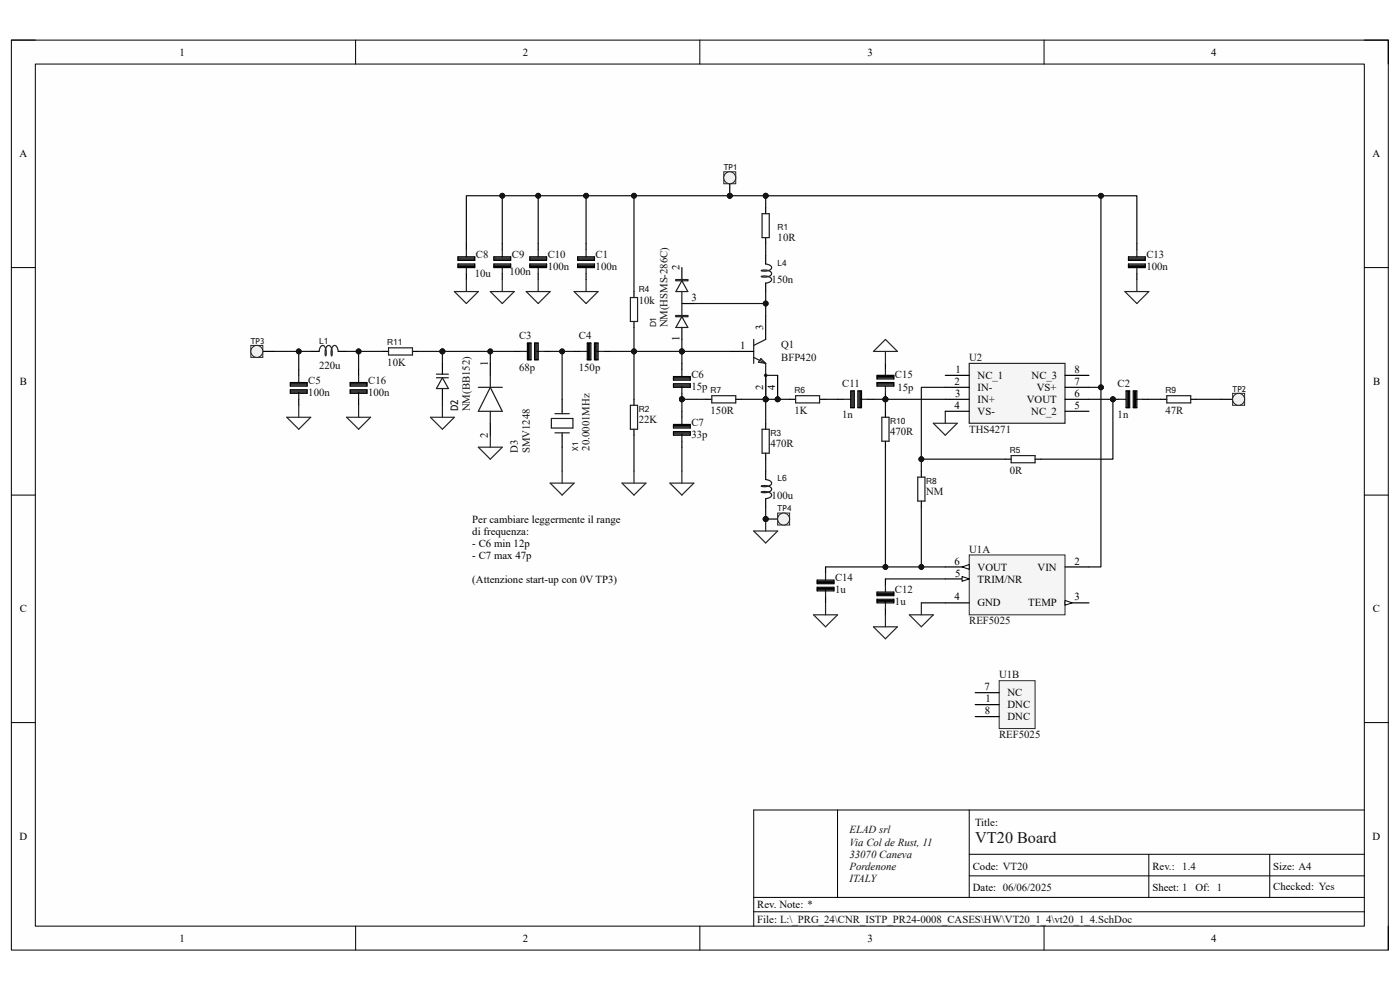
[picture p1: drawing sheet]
<svg xmlns="http://www.w3.org/2000/svg" width="297mm" height="210mm" viewBox="0 0 297 210" stroke-linecap="round" stroke-linejoin="round" font-family="sans-serif">
<path d="M2.4 8.5h292.1v193h-292.1z" fill-rule="evenodd" fill="#fefefe"/>
<path d="M2.4 8.5h292.1v193h-292.1z" fill="none" stroke="#000" stroke-width=".21"/>
<path d="M7.5 13.6h281.9v182.9h-281.9z" fill-rule="evenodd" fill="#fefefe"/>
<g fill="none" stroke="#000" stroke-width=".21">
<path d="M2.4 8.5h5.1M7.5 13.6h281.9v182.9h-281.9zM75.4 8.5v5.1M148.5 8.5v5.1M221.5 8.5v5.1M289.4 8.5h5.1v5.1M2.4 56.8h5.1M289.4 56.8h5.1M2.4 105h5.1M289.4 105h5.1M2.4 153.3h5.1M289.4 153.3h5.1"/>
<path d="M177.7 171.8v18.6M205.6 171.8v18.6M289.4 171.8h-129.5v24.7M75.4 196.5v5M148.5 196.5v5M159.9 190.4h129.5M159.9 193.4h129.5M205.6 185.8h83.8M205.6 181.2h83.8M221.5 196.5v5M243.7 181.2v9.2M269.4 181.2v9.2"/>
<path d="M294.5 196.5v5"/>
</g>
<path d="M144.7 56.8v2.5M144.7 69.5v2.5M144.7 64.4h2.5M119.3 84.7v2.5M119.3 92.3v2.6M162.4 89.8v1.3M162.4 96.1v1.3" fill="none" stroke="#000" stroke-width=".25"/>
<path d="M143.4 59.3h2.5v.3h-2.5zM144.7 59.6l1.2 2.2h-2.5zM143.4 66.9h2.5v.3h-2.5zM144.7 67.2l1.2 2.3h-2.5zM144.7 61.8v5.1M117 88.8h4.5v2h-4.5zM117.7 87.8h3.1M117.7 91.8h3.1M119.3 87.2v.6M119.3 91.8v.5M161.7 91.1h1.5v5h-1.5z" fill="none" stroke="#1c1c1c" stroke-width=".25"/>
<circle cx="144.7" cy="84.7" r=".51" fill="#0e0e0e"/>
<circle cx="144.7" cy="84.7" r=".51" fill="none" stroke="#0e0e0e" stroke-width=".21"/>
<path d="M144.7 77.1v1.3M144.7 83.4v1.3" fill="none" stroke="#000" stroke-width=".25"/>
<circle cx="144.7" cy="84.7" r=".51" fill="#0e0e0e"/>
<circle cx="144.7" cy="84.7" r=".51" fill="none" stroke="#0e0e0e" stroke-width=".21"/>
<path d="M144.7 78.4v1.5M144.7 81.9v1.5M144.7 88.5v1.5M144.7 92.1v1.5" fill="none" stroke="#1c1c1c" stroke-width=".25"/>
<g fill="none" stroke="#000" stroke-width=".25">
<path d="M142.9 79.9h3.5v.7h-3.5zM142.9 80.4h3.5M142.9 81.4h3.5v.8h-3.5zM142.9 90h3.5v.8h-3.5zM142.9 91.6h3.5v.7h-3.5zM142.9 80.1h3.5M142.9 81.9h3.5M142.9 81.7h3.5M142.9 90.6h3.5M142.9 90.3h3.5M142.9 92.1h3.5M142.9 91.8h3.5"/>
<path d="M144.7 87.2v1.3M144.7 93.6v1.3"/>
</g>
<path d="M159.9 112.6h5.1l-2.6 2.6zM162.4 110.1v2.5" fill="none" stroke="#262626" stroke-width=".25"/>
<circle cx="162.4" cy="110.1" r=".51" fill="#0e0e0e"/>
<circle cx="162.4" cy="110.1" r=".51" fill="none" stroke="#0e0e0e" stroke-width=".21"/>
<path d="M121.8 74.5h1.3M124.6 72.8h.8v3.5h-.8zM124.8 72.8v3.5M125.1 72.8v3.5M126.1 72.8h.8v3.5h-.8zM126.4 72.8v3.5M126.6 72.8v3.5M128.1 74.5h1.3M134.5 84.7v1.3M134.5 91.1v1.2" fill="none" stroke="#000" stroke-width=".25"/>
<path d="M123.1 74.5h1.5M126.6 74.5h1.5M133.7 86h1.6v5.1h-1.6z" fill="none" stroke="#1c1c1c" stroke-width=".25"/>
<path d="M119.3 99.9v2.6M116.7 102.5h5.1l-2.5 2.5z" fill="none" stroke="#262626" stroke-width=".25"/>
<circle cx="236.1" cy="84.7" r=".51" fill="#0e0e0e"/>
<circle cx="236.1" cy="84.7" r=".51" fill="none" stroke="#0e0e0e" stroke-width=".21"/>
<path d="M236.1 84.7h1.3" fill="none" stroke="#000" stroke-width=".25"/>
<circle cx="236.1" cy="84.7" r=".51" fill="#0e0e0e"/>
<circle cx="236.1" cy="84.7" r=".51" fill="none" stroke="#0e0e0e" stroke-width=".21"/>
<g fill="none" stroke="#000" stroke-width=".25">
<path d="M122.6 55h3.5M122.6 54.5h3.5v.7h-3.5zM122.6 56h3.5v.8h-3.5zM122.6 54.7h3.5M122.6 56.5h3.5M122.6 56.3h3.5M124.3 51.7v1.3M124.3 58v1.3M162.4 44.1v1.2M162.4 50.4v1.3M63.4 78.4v1.2M65.9 74.5h1.8"/>
<path d="M71.8 74.5h1.7M93.9 77.1v2.3M109.1 74.5h1.3M111.9 72.8h.8v3.5h-.8zM112.1 72.8v3.5M112.4 72.8v3.5M113.4 72.8h.8v3.5h-.8zM113.7 72.8v3.5M113.9 72.8v3.5M115.4 74.5h1.3M61.6 82.9h3.6M61.6 81.7h3.6"/>
<path d="M61.6 81.2h3.6v.7h-3.6zM61.6 82.7h3.6v.7h-3.6zM61.6 81.4h3.6M61.6 83.2h3.6M63.4 84.7v1.3M93.9 82.4v2.3M238.9 82.9h.8v3.6h-.8zM239.2 82.9v3.6M239.4 82.9v3.6M240.4 82.9h.8v3.6h-.8zM240.7 82.9v3.6M240.9 82.9v3.6"/>
<path d="M242.5 84.7h1.2M259 84.7h2.5"/>
</g>
<g fill="none" stroke="#1c1c1c" stroke-width=".25">
<path d="M124.3 53v1.5M124.3 56.5v1.5M161.7 45.3h1.5v5.1h-1.5zM63.4 79.6v1.6M67.7 74.5l.1-.4a.81 .81 0 0 1 .8-.8 1.98 1.98 0 0 1 .5 2.2M69 75.5v-1a1.1 1.1 0 0 1 .8-1.2 1.98 1.98 0 0 1 .6 2.2M71.7 74.5a1.12 1.12 0 0 0-.8-1.2 2.01 2.01 0 0 0-.6 2.2M92.6 79.4h2.5M110.4 74.5h1.5M113.9 74.5h1.5M63.4 83.2v1.5M92.6 80.1h2.5"/>
<path d="M93.9 80.1l1.2 2.3h-2.5zM237.4 84.7h1.5M240.9 84.7h1.6"/>
</g>
<path d="M124.3 59.3v2.5M121.8 61.8h5.1l-2.6 2.6zM60.8 88.5h5.1l-2.5 2.6zM63.4 86v2.5M91.3 88.5h5.1l-2.5 2.6zM93.9 86v2.5M134.5 99.9v2.6M144.7 99.9v2.6M132 102.5h5l-2.5 2.5zM142.1 102.5h5.1l-2.5 2.5z" fill="none" stroke="#262626" stroke-width=".25"/>
<path d="M261.5 83.4h2.5v2.6h-2.5z" fill="none" stroke="#262626" stroke-width=".21"/>
<circle cx="262.8" cy="84.7" r="1.27" fill="#f0f0f0"/>
<circle cx="262.8" cy="84.7" r="1.27" fill="none" stroke="#1c1c1c" stroke-width=".21"/>
<circle cx="162.4" cy="110.1" r=".51" fill="#0e0e0e"/>
<circle cx="162.4" cy="110.1" r=".51" fill="none" stroke="#0e0e0e" stroke-width=".21"/>
<path d="M162.4 110.1h2.6" fill="none" stroke="#000" stroke-width=".25"/>
<circle cx="162.4" cy="110.1" r=".51" fill="#0e0e0e"/>
<circle cx="162.4" cy="110.1" r=".51" fill="none" stroke="#0e0e0e" stroke-width=".21"/>
<path d="M165 108.8h2.5v2.6h-2.5z" fill="none" stroke="#262626" stroke-width=".21"/>
<circle cx="166.2" cy="110.1" r="1.27" fill="#f0f0f0"/>
<circle cx="166.2" cy="110.1" r="1.27" fill="none" stroke="#1c1c1c" stroke-width=".21"/>
<circle cx="154.8" cy="41.5" r=".51" fill="#0e0e0e"/>
<circle cx="154.8" cy="41.5" r=".51" fill="none" stroke="#0e0e0e" stroke-width=".21"/>
<path d="M154.8 39v2.5" fill="none" stroke="#000" stroke-width=".25"/>
<circle cx="154.8" cy="41.5" r=".51" fill="#0e0e0e"/>
<circle cx="154.8" cy="41.5" r=".51" fill="none" stroke="#0e0e0e" stroke-width=".21"/>
<path d="M153.5 36.4h2.6v2.6h-2.6z" fill="none" stroke="#262626" stroke-width=".21"/>
<circle cx="154.8" cy="37.7" r="1.27" fill="#f0f0f0"/>
<circle cx="154.8" cy="37.7" r="1.27" fill="none" stroke="#1c1c1c" stroke-width=".21"/>
<path d="M55.8 74.5h2.5" fill="none" stroke="#000" stroke-width=".25"/>
<path d="M53.2 73.3h2.6v2.5h-2.6z" fill="none" stroke="#262626" stroke-width=".21"/>
<circle cx="54.5" cy="74.5" r="1.27" fill="#f0f0f0"/>
<circle cx="54.5" cy="74.5" r="1.27" fill="none" stroke="#1c1c1c" stroke-width=".21"/>
<g fill="none" stroke="#000" stroke-width=".25">
<path d="M97.2 55h3.5M97.2 54.5h3.5v.7h-3.5zM97.2 54.7h3.5M97.2 56.5h3.5M97.2 56h3.5v.8h-3.5zM97.2 56.3h3.5M98.9 51.7v1.3M98.9 58v1.3M104.8 55h3.5M104.8 54.5h3.5v.7h-3.5zM104.8 54.7h3.5M104.8 56.5h3.5"/>
<path d="M104.8 56h3.5v.8h-3.5zM104.8 56.3h3.5M106.6 51.7v1.3M106.6 58v1.3M112.4 55h3.6M112.4 54.5h3.6v.7h-3.6zM112.4 56h3.6v.8h-3.6zM112.4 54.7h3.6M112.4 56.5h3.6M112.4 56.3h3.6M114.2 51.7v1.3M114.2 58v1.3"/>
<path d="M134.5 61.8v1.3M134.5 68.2v1.3M167.5 84.7h1.3M173.9 84.7h1.2M195.5 99.9v1.3M213.2 97.4h1.3M219.6 97.4h1.3M195.5 106.3v1.3"/>
</g>
<path d="M98.9 53v1.5M98.9 56.5v1.5M106.6 53v1.5M106.6 56.5v1.5M114.2 53v1.5M114.2 56.5v1.5M133.7 63.1h1.6v5.1h-1.6zM168.8 83.9v1.6M168.8 83.9h5.1v1.6h-5.1M214.5 96.6h5.1v1.6h-5.1zM194.7 101.2h1.5v5.1h-1.5z" fill="none" stroke="#1c1c1c" stroke-width=".25"/>
<path d="M98.9 59.3v2.5M106.6 59.3v2.5M114.2 59.3v2.5M96.4 61.8h5.1l-2.6 2.6zM104 61.8h5.1l-2.5 2.6zM111.6 61.8h5.1l-2.5 2.6zM198 89.8h5.1l-2.6 2.5zM200.5 87.2v2.6" fill="none" stroke="#262626" stroke-width=".25"/>
<circle cx="162.4" cy="84.7" r=".51" fill="#0e0e0e"/>
<circle cx="162.4" cy="84.7" r=".51" fill="none" stroke="#0e0e0e" stroke-width=".21"/>
<circle cx="165" cy="84.7" r=".51" fill="#0e0e0e"/>
<circle cx="165" cy="84.7" r=".51" fill="none" stroke="#0e0e0e" stroke-width=".21"/>
<g fill="none" stroke="#1c1c1c" stroke-width=".25">
<path d="M159.9 72v5.1M159.9 75.8l2.5 1.3M161.4 76.1l1 1-1.5-.3zM162.4 72l-2.5 1.3M162.4 77.1v2.5h2.6"/>
<circle cx="162.4" cy="79.6" r=".25"/>
</g>
<path d="M154.8 74.5h5.1M162.4 66.9v5.1M162.4 79.6v5.1" fill="none" stroke="#000" stroke-width=".25"/>
<circle cx="162.4" cy="84.7" r=".51" fill="#0e0e0e"/>
<circle cx="162.4" cy="84.7" r=".51" fill="none" stroke="#0e0e0e" stroke-width=".21"/>
<path d="M165 79.6v5.1" fill="none" stroke="#000" stroke-width=".25"/>
<circle cx="165" cy="84.7" r=".51" fill="#0e0e0e"/>
<circle cx="165" cy="84.7" r=".51" fill="none" stroke="#0e0e0e" stroke-width=".21"/>
<g fill="none" stroke="#000" stroke-width=".25">
<path d="M162.4 54.2v1.8M239.4 55h3.6M239.4 54.5h3.6v.7h-3.6zM239.4 56h3.6v.8h-3.6zM239.4 54.7h3.6M239.4 56.5h3.6M239.4 56.3h3.6M241.2 51.7v1.3M241.2 58v1.3M162.4 60.1v1.7M149.7 84.7h1.3M156.1 84.7h1.3"/>
<path d="M162.4 99.9v1.8M177.7 84.7h1.3M180.5 82.9h.7v3.6h-.7zM180.7 82.9v3.6M181 82.9v3.6M182 82.9h.8v3.6h-.8zM182.3 82.9v3.6M182.5 82.9v3.6M184 84.7h1.3M246.3 84.7h1.2M252.6 84.7h1.3M162.4 105.8v1.8"/>
<path d="M186.1 126.1h3.5M186.1 125.6h3.5v.8h-3.5zM186.1 127.1h3.5v.8h-3.5zM186.1 125.9h3.5M186.1 127.6h3.5M186.1 127.4h3.5M187.8 122.8v1.3M187.8 129.2v1.2"/>
</g>
<g fill="none" stroke="#1c1c1c" stroke-width=".25">
<path d="M161.5 57.4l1-.1a1.11 1.11 0 0 1 1.2 .8 1.97 1.97 0 0 1-2.2 .6M161.5 58.6h.9a1.15 1.15 0 0 1 1.3 .8 1.4 1.4 0 0 1-1.3 .7M162.4 56l.5 .1a.81 .81 0 0 1 .8 .8 1.97 1.97 0 0 1-2.2 .5M241.2 53v1.5M241.2 56.5v1.5M151 83.9h5.1v1.6h-5.1zM179 84.7h1.5M182.5 84.7h1.5M247.5 83.9h5.1v1.6h-5.1zM161.5 103.1l1-.1a1.11 1.11 0 0 1 1.2 .9 1.97 1.97 0 0 1-2.2 .5M161.5 104.3h.9a1.15 1.15 0 0 1 1.3 .8 1.4 1.4 0 0 1-1.3 .7M162.4 101.7l.5 .1a.81 .81 0 0 1 .8 .8 1.97 1.97 0 0 1-2.2 .6"/>
<path d="M187.8 124.1v1.5M187.8 127.6v1.6"/>
</g>
<path d="M241.2 59.3v2.5M238.6 61.8h5.1l-2.5 2.6z" fill="none" stroke="#262626" stroke-width=".25"/>
<path d="M205.6 77.1h20.3v12.7h-20.3z" fill-rule="evenodd" fill="#f5f5f5"/>
<path d="M205.6 77.1h20.3v12.7h-20.3z" fill="none" stroke="#262626" stroke-width=".25"/>
<path d="M200.5 79.6h5.1M225.9 79.6h5.1M200.5 82.2h5.1M200.5 84.7h5.1M200.5 87.2h5.1M225.9 82.2h5.1M225.9 84.7h5.1M225.9 87.2h5.1" fill="none" stroke="#000" stroke-width=".25"/>
<path d="M205.6 117.7h20.3v12.7h-20.3z" fill-rule="evenodd" fill="#f5f5f5"/>
<path d="M205.6 117.7h20.3v12.7h-20.3z" fill="none" stroke="#262626" stroke-width=".21"/>
<path d="M225.9 120.3h5.1M225.9 127.9h5.1" fill="none" stroke="#000" stroke-width=".25"/>
<path d="M225.9 127.4l1.6 .5-1.6 .5z" fill="#fbfbfb"/>
<path d="M225.9 127.4l1.6 .5-1.6 .5z" fill="none" stroke="#000" stroke-width=".21"/>
<path d="M200.5 127.9h5.1M200.5 122.8h5.1" fill="none" stroke="#000" stroke-width=".25"/>
<path d="M204.1 122.3l1.5 .5-1.5 .5z" fill="#fbfbfb"/>
<path d="M204.1 122.3l1.5 .5-1.5 .5z" fill="none" stroke="#000" stroke-width=".21"/>
<path d="M200.5 120.3h5.1" fill="none" stroke="#000" stroke-width=".25"/>
<path d="M204.1 120.3l1.5-.5v1z" fill="#fbfbfb"/>
<path d="M204.1 120.3l1.5-.5v1z" fill="none" stroke="#000" stroke-width=".21"/>
<path d="M192.9 130.4h5.1l-2.5 2.6zM195.5 127.9v2.5" fill="none" stroke="#262626" stroke-width=".25"/>
<path d="M212 144.4h7.6v10.2h-7.6z" fill-rule="evenodd" fill="#f5f5f5"/>
<path d="M212 144.4h7.6v10.2h-7.6z" fill="none" stroke="#262626" stroke-width=".21"/>
<g fill="none" stroke="#000" stroke-width=".25">
<path d="M187.8 87.2v1.3M187.8 93.6v1.3M173.4 123.6h3.5M173.4 123.1h3.5v.7h-3.5zM173.4 124.6h3.5v.7h-3.5zM173.4 123.3h3.5M173.4 125.1h3.5M173.4 124.8h3.5M175.1 120.3v1.2M175.1 126.6v1.3M206.9 149.5h5.1M206.9 146.9h5.1"/>
<path d="M206.9 152h5.1"/>
</g>
<path d="M187.1 88.5h1.5v5.1h-1.5zM175.1 121.5v1.6M175.1 125.1v1.5" fill="none" stroke="#1c1c1c" stroke-width=".25"/>
<path d="M172.6 130.4h5.1l-2.6 2.6zM175.1 127.9v2.5M185.3 133h5.1l-2.6 2.5zM187.8 130.4v2.6" fill="none" stroke="#262626" stroke-width=".25"/>
<circle cx="187.8" cy="84.7" r=".51" fill="#0e0e0e"/>
<circle cx="187.8" cy="84.7" r=".51" fill="none" stroke="#0e0e0e" stroke-width=".21"/>
<path d="M187.8 83.4v1.3" fill="none" stroke="#000" stroke-width=".25"/>
<circle cx="187.8" cy="84.7" r=".51" fill="#0e0e0e"/>
<circle cx="187.8" cy="84.7" r=".51" fill="none" stroke="#0e0e0e" stroke-width=".21"/>
<g fill="none" stroke="#000" stroke-width=".25">
<path d="M76.1 78.4v1.2M81.2 74.5h1.2M87.5 74.5h1.3M186.1 79.6h3.5v.8h-3.5zM186.1 79.9h3.5M187.8 77.1v1.3M74.3 81.4h3.6M74.3 81.2h3.6v.7h-3.6zM74.3 81.7h3.6M74.3 82.7h3.6v.7h-3.6zM74.3 83.2h3.6M74.3 82.9h3.6"/>
<path d="M76.1 84.7v1.3M186.1 81.4h3.5M186.1 81.2h3.5v.7h-3.5zM186.1 81.7h3.5M186.1 80.1h3.5"/>
</g>
<path d="M76.1 79.6v1.6M82.4 73.8h5.1v1.5h-5.1zM187.8 78.4v1.5M76.1 83.2v1.5M187.8 81.9v1.5" fill="none" stroke="#1c1c1c" stroke-width=".25"/>
<path d="M185.3 74.5l2.5-2.5 2.6 2.5zM187.8 74.5v2.6M73.5 88.5h5.1l-2.5 2.6zM76.1 86v2.5" fill="none" stroke="#262626" stroke-width=".25"/>
<path d="M144.7 72v2.5" fill="none" stroke="#0e0e0e" stroke-width=".25"/>
<circle cx="144.7" cy="74.5" r=".51" fill="#0e0e0e"/>
<circle cx="144.7" cy="74.5" r=".51" fill="none" stroke="#0e0e0e" stroke-width=".21"/>
<path d="M162.4 79.6v5.1" fill="none" stroke="#0e0e0e" stroke-width=".25"/>
<circle cx="162.4" cy="84.7" r=".51" fill="#0e0e0e"/>
<circle cx="162.4" cy="84.7" r=".51" fill="none" stroke="#0e0e0e" stroke-width=".21"/>
<path d="M144.7 84.7v2.5" fill="none" stroke="#0e0e0e" stroke-width=".25"/>
<circle cx="144.7" cy="84.7" r=".51" fill="#0e0e0e"/>
<circle cx="144.7" cy="84.7" r=".51" fill="none" stroke="#0e0e0e" stroke-width=".21"/>
<path d="M134.5 74.5v10.2" fill="none" stroke="#0e0e0e" stroke-width=".25"/>
<circle cx="134.5" cy="74.5" r=".51" fill="#0e0e0e"/>
<circle cx="134.5" cy="74.5" r=".51" fill="none" stroke="#0e0e0e" stroke-width=".21"/>
<path d="M119.3 74.5v10.2" fill="none" stroke="#0e0e0e" stroke-width=".25"/>
<circle cx="119.3" cy="74.5" r=".51" fill="#0e0e0e"/>
<circle cx="119.3" cy="74.5" r=".51" fill="none" stroke="#0e0e0e" stroke-width=".21"/>
<path d="M58.3 74.5h7.6" fill="none" stroke="#0e0e0e" stroke-width=".25"/>
<circle cx="63.4" cy="74.5" r=".51" fill="#0e0e0e"/>
<circle cx="63.4" cy="74.5" r=".51" fill="none" stroke="#0e0e0e" stroke-width=".21"/>
<path d="M134.5 41.5v20.3" fill="none" stroke="#0e0e0e" stroke-width=".25"/>
<circle cx="134.5" cy="41.5" r=".51" fill="#0e0e0e"/>
<circle cx="134.5" cy="41.5" r=".51" fill="none" stroke="#0e0e0e" stroke-width=".21"/>
<path d="M134.5 69.5v5" fill="none" stroke="#0e0e0e" stroke-width=".25"/>
<circle cx="134.5" cy="74.5" r=".51" fill="#0e0e0e"/>
<circle cx="134.5" cy="74.5" r=".51" fill="none" stroke="#0e0e0e" stroke-width=".21"/>
<path d="M119.3 94.9v5M134.5 92.3v7.6M144.7 94.9v5M162.4 84.7h5.1" fill="none" stroke="#0e0e0e" stroke-width=".25"/>
<circle cx="162.4" cy="84.7" r=".51" fill="#0e0e0e"/>
<circle cx="162.4" cy="84.7" r=".51" fill="none" stroke="#0e0e0e" stroke-width=".21"/>
<circle cx="165" cy="84.7" r=".51" fill="#0e0e0e"/>
<circle cx="165" cy="84.7" r=".51" fill="none" stroke="#0e0e0e" stroke-width=".21"/>
<path d="M144.7 74.5h10.1" fill="none" stroke="#0e0e0e" stroke-width=".25"/>
<circle cx="144.7" cy="74.5" r=".51" fill="#0e0e0e"/>
<circle cx="144.7" cy="74.5" r=".51" fill="none" stroke="#0e0e0e" stroke-width=".21"/>
<path d="M144.7 74.5v2.6" fill="none" stroke="#0e0e0e" stroke-width=".25"/>
<circle cx="144.7" cy="74.5" r=".51" fill="#0e0e0e"/>
<circle cx="144.7" cy="74.5" r=".51" fill="none" stroke="#0e0e0e" stroke-width=".21"/>
<path d="M129.4 74.5h15.3" fill="none" stroke="#0e0e0e" stroke-width=".25"/>
<circle cx="144.7" cy="74.5" r=".51" fill="#0e0e0e"/>
<circle cx="144.7" cy="74.5" r=".51" fill="none" stroke="#0e0e0e" stroke-width=".21"/>
<circle cx="134.5" cy="74.5" r=".51" fill="#0e0e0e"/>
<circle cx="134.5" cy="74.5" r=".51" fill="none" stroke="#0e0e0e" stroke-width=".21"/>
<path d="M116.7 74.5h5.1" fill="none" stroke="#0e0e0e" stroke-width=".25"/>
<circle cx="119.3" cy="74.5" r=".51" fill="#0e0e0e"/>
<circle cx="119.3" cy="74.5" r=".51" fill="none" stroke="#0e0e0e" stroke-width=".21"/>
<path d="M93.9 74.5v2.6" fill="none" stroke="#0e0e0e" stroke-width=".25"/>
<circle cx="93.9" cy="74.5" r=".51" fill="#0e0e0e"/>
<circle cx="93.9" cy="74.5" r=".51" fill="none" stroke="#0e0e0e" stroke-width=".21"/>
<path d="M147.2 64.4h15.2v2.5" fill="none" stroke="#0e0e0e" stroke-width=".25"/>
<circle cx="162.4" cy="64.4" r=".51" fill="#0e0e0e"/>
<circle cx="162.4" cy="64.4" r=".51" fill="none" stroke="#0e0e0e" stroke-width=".21"/>
<path d="M162.4 84.7v5.1" fill="none" stroke="#0e0e0e" stroke-width=".25"/>
<circle cx="162.4" cy="84.7" r=".51" fill="#0e0e0e"/>
<circle cx="162.4" cy="84.7" r=".51" fill="none" stroke="#0e0e0e" stroke-width=".21"/>
<path d="M144.7 84.7h5" fill="none" stroke="#0e0e0e" stroke-width=".25"/>
<circle cx="144.7" cy="84.7" r=".51" fill="#0e0e0e"/>
<circle cx="144.7" cy="84.7" r=".51" fill="none" stroke="#0e0e0e" stroke-width=".21"/>
<path d="M157.4 84.7h5" fill="none" stroke="#0e0e0e" stroke-width=".25"/>
<circle cx="162.4" cy="84.7" r=".51" fill="#0e0e0e"/>
<circle cx="162.4" cy="84.7" r=".51" fill="none" stroke="#0e0e0e" stroke-width=".21"/>
<path d="M162.4 41.5v2.6" fill="none" stroke="#0e0e0e" stroke-width=".25"/>
<circle cx="162.4" cy="41.5" r=".51" fill="#0e0e0e"/>
<circle cx="162.4" cy="41.5" r=".51" fill="none" stroke="#0e0e0e" stroke-width=".21"/>
<path d="M124.3 41.5v10.2" fill="none" stroke="#0e0e0e" stroke-width=".25"/>
<circle cx="124.3" cy="41.5" r=".51" fill="#0e0e0e"/>
<circle cx="124.3" cy="41.5" r=".51" fill="none" stroke="#0e0e0e" stroke-width=".21"/>
<path d="M114.2 41.5v10.2" fill="none" stroke="#0e0e0e" stroke-width=".25"/>
<circle cx="114.2" cy="41.5" r=".51" fill="#0e0e0e"/>
<circle cx="114.2" cy="41.5" r=".51" fill="none" stroke="#0e0e0e" stroke-width=".21"/>
<path d="M106.6 41.5v10.2" fill="none" stroke="#0e0e0e" stroke-width=".25"/>
<circle cx="106.6" cy="41.5" r=".51" fill="#0e0e0e"/>
<circle cx="106.6" cy="41.5" r=".51" fill="none" stroke="#0e0e0e" stroke-width=".21"/>
<path d="M162.4 41.5h-63.5v10.2" fill="none" stroke="#0e0e0e" stroke-width=".25"/>
<circle cx="162.4" cy="41.5" r=".51" fill="#0e0e0e"/>
<circle cx="162.4" cy="41.5" r=".51" fill="none" stroke="#0e0e0e" stroke-width=".21"/>
<circle cx="154.8" cy="41.5" r=".51" fill="#0e0e0e"/>
<circle cx="154.8" cy="41.5" r=".51" fill="none" stroke="#0e0e0e" stroke-width=".21"/>
<circle cx="134.5" cy="41.5" r=".51" fill="#0e0e0e"/>
<circle cx="134.5" cy="41.5" r=".51" fill="none" stroke="#0e0e0e" stroke-width=".21"/>
<circle cx="124.3" cy="41.5" r=".51" fill="#0e0e0e"/>
<circle cx="124.3" cy="41.5" r=".51" fill="none" stroke="#0e0e0e" stroke-width=".21"/>
<circle cx="114.2" cy="41.5" r=".51" fill="#0e0e0e"/>
<circle cx="114.2" cy="41.5" r=".51" fill="none" stroke="#0e0e0e" stroke-width=".21"/>
<circle cx="106.6" cy="41.5" r=".51" fill="#0e0e0e"/>
<circle cx="106.6" cy="41.5" r=".51" fill="none" stroke="#0e0e0e" stroke-width=".21"/>
<path d="M162.4 61.8v2.6" fill="none" stroke="#0e0e0e" stroke-width=".25"/>
<circle cx="162.4" cy="64.4" r=".51" fill="#0e0e0e"/>
<circle cx="162.4" cy="64.4" r=".51" fill="none" stroke="#0e0e0e" stroke-width=".21"/>
<path d="M162.4 51.7v2.5M162.4 41.5h71.2v40.7h-2.6M175.1 84.7h2.6" fill="none" stroke="#0e0e0e" stroke-width=".25"/>
<circle cx="162.4" cy="41.5" r=".51" fill="#0e0e0e"/>
<circle cx="162.4" cy="41.5" r=".51" fill="none" stroke="#0e0e0e" stroke-width=".21"/>
<circle cx="233.6" cy="41.5" r=".51" fill="#0e0e0e"/>
<circle cx="233.6" cy="41.5" r=".51" fill="none" stroke="#0e0e0e" stroke-width=".21"/>
<circle cx="233.6" cy="82.2" r=".51" fill="#0e0e0e"/>
<circle cx="233.6" cy="82.2" r=".51" fill="none" stroke="#0e0e0e" stroke-width=".21"/>
<path d="M162.4 107.6v2.5" fill="none" stroke="#0e0e0e" stroke-width=".25"/>
<circle cx="162.4" cy="110.1" r=".51" fill="#0e0e0e"/>
<circle cx="162.4" cy="110.1" r=".51" fill="none" stroke="#0e0e0e" stroke-width=".21"/>
<path d="M162.4 97.4v2.5M231 84.7h5.1v12.7h-15.2" fill="none" stroke="#0e0e0e" stroke-width=".25"/>
<circle cx="236.1" cy="84.7" r=".51" fill="#0e0e0e"/>
<circle cx="236.1" cy="84.7" r=".51" fill="none" stroke="#0e0e0e" stroke-width=".21"/>
<path d="M200.5 82.2h-5v15.2h17.7" fill="none" stroke="#0e0e0e" stroke-width=".25"/>
<circle cx="195.5" cy="97.4" r=".51" fill="#0e0e0e"/>
<circle cx="195.5" cy="97.4" r=".51" fill="none" stroke="#0e0e0e" stroke-width=".21"/>
<path d="M185.3 84.7h15.2" fill="none" stroke="#0e0e0e" stroke-width=".25"/>
<circle cx="187.8" cy="84.7" r=".51" fill="#0e0e0e"/>
<circle cx="187.8" cy="84.7" r=".51" fill="none" stroke="#0e0e0e" stroke-width=".21"/>
<path d="M233.6 41.5h7.6v10.2M243.7 84.7h2.6M253.9 84.7h5.1" fill="none" stroke="#0e0e0e" stroke-width=".25"/>
<circle cx="233.6" cy="41.5" r=".51" fill="#0e0e0e"/>
<circle cx="233.6" cy="41.5" r=".51" fill="none" stroke="#0e0e0e" stroke-width=".21"/>
<path d="M195.5 97.4v2.5" fill="none" stroke="#0e0e0e" stroke-width=".25"/>
<circle cx="195.5" cy="97.4" r=".51" fill="#0e0e0e"/>
<circle cx="195.5" cy="97.4" r=".51" fill="none" stroke="#0e0e0e" stroke-width=".21"/>
<path d="M233.6 82.2v38.1h-2.6" fill="none" stroke="#0e0e0e" stroke-width=".25"/>
<circle cx="233.6" cy="82.2" r=".51" fill="#0e0e0e"/>
<circle cx="233.6" cy="82.2" r=".51" fill="none" stroke="#0e0e0e" stroke-width=".21"/>
<path d="M195.5 107.6v12.7h5" fill="none" stroke="#0e0e0e" stroke-width=".25"/>
<circle cx="195.5" cy="120.3" r=".51" fill="#0e0e0e"/>
<circle cx="195.5" cy="120.3" r=".51" fill="none" stroke="#0e0e0e" stroke-width=".21"/>
<path d="M187.8 84.7v2.5M195.5 127.9h5" fill="none" stroke="#0e0e0e" stroke-width=".25"/>
<circle cx="187.8" cy="84.7" r=".51" fill="#0e0e0e"/>
<circle cx="187.8" cy="84.7" r=".51" fill="none" stroke="#0e0e0e" stroke-width=".21"/>
<path d="M187.8 94.9v25.4h7.7" fill="none" stroke="#0e0e0e" stroke-width=".25"/>
<circle cx="195.5" cy="120.3" r=".51" fill="#0e0e0e"/>
<circle cx="195.5" cy="120.3" r=".51" fill="none" stroke="#0e0e0e" stroke-width=".21"/>
<circle cx="187.8" cy="120.3" r=".51" fill="#0e0e0e"/>
<circle cx="187.8" cy="120.3" r=".51" fill="none" stroke="#0e0e0e" stroke-width=".21"/>
<path d="M175.1 120.3h12.7M187.8 122.8h12.7" fill="none" stroke="#0e0e0e" stroke-width=".25"/>
<circle cx="187.8" cy="120.3" r=".51" fill="#0e0e0e"/>
<circle cx="187.8" cy="120.3" r=".51" fill="none" stroke="#0e0e0e" stroke-width=".21"/>
<path d="M63.4 74.5v3.9" fill="none" stroke="#0e0e0e" stroke-width=".25"/>
<circle cx="63.4" cy="74.5" r=".51" fill="#0e0e0e"/>
<circle cx="63.4" cy="74.5" r=".51" fill="none" stroke="#0e0e0e" stroke-width=".21"/>
<path d="M76.1 74.5v3.9" fill="none" stroke="#0e0e0e" stroke-width=".25"/>
<circle cx="76.1" cy="74.5" r=".51" fill="#0e0e0e"/>
<circle cx="76.1" cy="74.5" r=".51" fill="none" stroke="#0e0e0e" stroke-width=".21"/>
<path d="M73.5 74.5h7.7" fill="none" stroke="#0e0e0e" stroke-width=".25"/>
<circle cx="76.1" cy="74.5" r=".51" fill="#0e0e0e"/>
<circle cx="76.1" cy="74.5" r=".51" fill="none" stroke="#0e0e0e" stroke-width=".21"/>
<path d="M88.8 74.5h5.1" fill="none" stroke="#0e0e0e" stroke-width=".25"/>
<circle cx="93.9" cy="74.5" r=".51" fill="#0e0e0e"/>
<circle cx="93.9" cy="74.5" r=".51" fill="none" stroke="#0e0e0e" stroke-width=".21"/>
<path d="M93.9 74.5h15.2" fill="none" stroke="#0e0e0e" stroke-width=".25"/>
<circle cx="93.9" cy="74.5" r=".51" fill="#0e0e0e"/>
<circle cx="93.9" cy="74.5" r=".51" fill="none" stroke="#0e0e0e" stroke-width=".21"/>
<circle cx="104" cy="74.5" r=".51" fill="#0e0e0e"/>
<circle cx="104" cy="74.5" r=".51" fill="none" stroke="#0e0e0e" stroke-width=".21"/>
<path d="M104 74.5v2.6" fill="none" stroke="#0e0e0e" stroke-width=".25"/>
<circle cx="104" cy="74.5" r=".51" fill="#0e0e0e"/>
<circle cx="104" cy="74.5" r=".51" fill="none" stroke="#0e0e0e" stroke-width=".21"/>
<path d="M93.9 84.7v1.3" fill="none" stroke="#0e0e0e" stroke-width=".25"/>
<path d="M104 77.1v2.5M104 89.8v2.5" fill="none" stroke="#000" stroke-width=".25"/>
<path d="M104 79.6v2.6M101.5 82.2h5.1M104 82.2l2.6 5h-5.1zM104 87.2v2.6" fill="none" stroke="#1c1c1c" stroke-width=".25"/>
<path d="M101.5 94.9h5.1l-2.6 2.5zM104 92.3v2.6" fill="none" stroke="#262626" stroke-width=".25"/>
<path d="M100.2 108.8h33v16.5h-33z" fill-rule="evenodd" fill="#fefefe"/>
<path d="M100.2 108.8h33v16.5h-33z" fill="none" stroke="#fefefe" stroke-width=".21"/>
<text font-size="3.4" fill="#151515" x="206.9" y="178.7">VT20 Board</text>
<g font-size="2.3">
<text x="38.1" y="11.8">1</text>
<text x="110.9" y="11.8">2</text>
<text x="184" y="11.8">3</text>
<text x="256.9" y="11.8">4</text>
<text x="4.1" y="33.4">A</text>
<text x="291.2" y="33.4">A</text>
<text x="144.1" y="57.3" transform="rotate(-90 144.1 57.3)">2</text>
<text x="146.7" y="63.9">3</text>
<text x="161.9" y="70" transform="rotate(-90 161.9 70)">3</text>
<text x="103.5" y="77.6" transform="rotate(-90 103.5 77.6)">1</text>
<text x="144.1" y="72.3" transform="rotate(-90 144.1 72.3)">1</text>
<text x="157" y="74">1</text>
<text x="4.2" y="81.7">B</text>
<text x="161.9" y="82.7" transform="rotate(-90 161.9 82.7)">2</text>
<text x="164.5" y="82.7" transform="rotate(-90 164.5 82.7)">4</text>
<text x="202.5" y="81.7">2</text>
<text x="202.7" y="79.1">1</text>
<text x="207.4" y="80.4">NC_1</text>
<text x="207.4" y="82.9">IN-</text>
<text x="218.9" y="80.4">NC_3</text>
<text x="220" y="82.9">VS+</text>
<text x="228" y="79.1">8</text>
<text x="228" y="81.7">7</text>
<text x="291.3" y="81.7">B</text>
<text x="202.5" y="86.7">4</text>
<text x="202.6" y="84.2">3</text>
<text x="207.4" y="85.5">IN+</text>
<text x="207.4" y="88">VS-</text>
<text x="217.8" y="85.5">VOUT</text>
<text x="218.8" y="88">NC_2</text>
<text x="228" y="84.2">6</text>
<text x="228" y="86.7">5</text>
<text x="103.5" y="92.9" transform="rotate(-90 103.5 92.9)">2</text>
<text x="100.2" y="110.9">Per cambiare leggermente il range</text>
<text x="100.2" y="113.4">di frequenza:</text>
<text x="100.2" y="116">- C6 min 12p</text>
<text x="100.2" y="118.5">- C7 max 47p</text>
<text x="202.5" y="119.8">6</text>
<text x="228" y="119.8">2</text>
<text x="100.2" y="123.6">(Attenzione start-up con 0V TP3)</text>
<text x="202.6" y="122.3">5</text>
<text x="207.4" y="123.6">TRIM/NR</text>
<text x="207.4" y="121">VOUT</text>
<text x="220.1" y="121">VIN</text>
<text x="4.2" y="129.9">C</text>
<text x="202.5" y="127.4">4</text>
<text x="207.4" y="128.7">GND</text>
<text x="218.1" y="128.7">TEMP</text>
<text x="228" y="127.4">3</text>
<text x="291.3" y="129.9">C</text>
<text x="208.9" y="146.4">7</text>
<text x="209.1" y="149">1</text>
<text x="213.7" y="147.7">NC</text>
<text x="208.9" y="151.5">8</text>
<text x="213.7" y="150.2">DNC</text>
<text x="213.7" y="152.8">DNC</text>
<text x="4.1" y="178.2">D</text>
<text x="206.9" y="175.1">Title:</text>
<text x="291.2" y="178.2">D</text>
<text x="206.4" y="184.5">Code: VT20</text>
<text x="244.5" y="184.5">Rev.:</text>
<text x="270.1" y="184.5">Size: A4</text>
<text x="206.4" y="189.1">Date: 06/06/2025</text>
<text x="244.5" y="189.1">Sheet: 1</text>
<text x="253.6" y="189.1">Of: 1</text>
<text x="270.1" y="188.8">Checked: Yes</text>
<text x="160.7" y="195.7">File: L:\_PRG_24\CNR_ISTP_PR24-0008_CASES\HW\VT20_1_4\vt20_1_4.SchDoc</text>
<text x="160.7" y="192.7">Rev. Note: *</text>
<text x="38.1" y="199.8">1</text>
<text x="110.9" y="199.8">2</text>
<text x="184" y="199.8">3</text>
<text x="256.9" y="199.8">4</text>
</g>
<g font-size="2.3" fill="#0e0e0e">
<text x="165" y="51.2">10R</text>
<text x="100.7" y="58.8">10u</text>
<text x="101" y="54.7">C8</text>
<text x="108.1" y="58.3">100n</text>
<text x="108.6" y="54.7">C9</text>
<text x="116.2" y="57.3">100n</text>
<text x="116.2" y="54.7">C10</text>
<text x="126.4" y="57.3">100n</text>
<text x="126.4" y="54.7">C1</text>
<text x="243.2" y="57.3">100n</text>
<text x="243.2" y="54.7">C13</text>
<text x="135.5" y="64.4">10k</text>
<text x="163.7" y="60.1">150n</text>
<text x="141.6" y="69.5" transform="rotate(-90 141.6 69.5)">NM(HSMS-286C)</text>
<text x="82.2" y="77.6">10K</text>
<text x="110.1" y="72">C3</text>
<text x="122.8" y="72">C4</text>
<text x="165.7" y="76.6">BFP420</text>
<text x="165.7" y="73.8">Q1</text>
<text x="205.6" y="76.6">U2</text>
<text x="65.4" y="83.9">100n</text>
<text x="65.4" y="81.4">C5</text>
<text x="67.7" y="78.4">220u</text>
<text x="78.1" y="83.9">100n</text>
<text x="78.1" y="81.4">C16</text>
<text x="110.1" y="78.6">68p</text>
<text x="122.8" y="78.6">150p</text>
<text x="146.7" y="82.7">15p</text>
<text x="146.7" y="80.1">C6</text>
<text x="178.7" y="82.2">C11</text>
<text x="189.9" y="80.1">C15</text>
<text x="190.4" y="82.9">15p</text>
<text x="237.1" y="82.2">C2</text>
<text x="99.7" y="87.2" transform="rotate(-90 99.7 87.2)">NM(BB152)</text>
<text x="135.5" y="89.8">22K</text>
<text x="150.7" y="87.8">150R</text>
<text x="168.5" y="87.8">1K</text>
<text x="178.7" y="88.8">1n</text>
<text x="237.1" y="88.8">1n</text>
<text x="247.3" y="87.8">47R</text>
<text x="125.1" y="95.6" transform="rotate(-90 125.1 95.6)">20.0001MHz</text>
<text x="146.7" y="92.8">33p</text>
<text x="146.7" y="90.3">C7</text>
<text x="163.4" y="94.9">470R</text>
<text x="188.8" y="92.3">470R</text>
<text x="205.6" y="91.8">THS4271</text>
<text x="109.9" y="96.1" transform="rotate(-90 109.9 96.1)">D3</text>
<text x="112.4" y="96.1" transform="rotate(-90 112.4 96.1)">SMV1248</text>
<text x="214.2" y="100.5">0R</text>
<text x="163.7" y="105.8">100u</text>
<text x="196.5" y="105">NM</text>
<text x="205.6" y="117.2">U1A</text>
<text x="177.2" y="125.9">1u</text>
<text x="177.2" y="123.3">C14</text>
<text x="189.9" y="125.9">C12</text>
<text x="189.9" y="128.4">1u</text>
<text x="205.6" y="132.5">REF5025</text>
<text x="212" y="143.9">U1B</text>
<text x="212" y="156.6">REF5025</text>
<text x="180.2" y="176.7">ELAD srl</text>
<text x="180.2" y="179.5">Via Col de Rust, 11</text>
<text x="180.2" y="182">33070 Caneva</text>
<text x="180.2" y="184.5">Pordenone</text>
<text x="250.8" y="184.5">1.4</text>
<text x="180.2" y="187.1">ITALY</text>
</g>
<text font-size="2.2" fill="#0e0e0e" x="97.2" y="87.3" transform="rotate(-90 97.2 87.3)">D2</text>
<g font-size="1.8" fill="#0e0e0e">
<text x="165" y="48.8">R1</text>
<text x="165" y="56.4">L4</text>
<text x="135.5" y="62">R4</text>
<text x="139.2" y="69.5" transform="rotate(-90 139.2 69.5)">D1</text>
<text x="67.7" y="72.9">L1</text>
<text x="82.2" y="73.2">R11</text>
<text x="150.7" y="83.3">R7</text>
<text x="168.5" y="83.3">R6</text>
<text x="247.3" y="83.3">R9</text>
<text x="135.5" y="87.4">R2</text>
<text x="188.8" y="89.9">R10</text>
<text x="163.4" y="92.5">R3</text>
<text x="214.2" y="96">R5</text>
<text x="165" y="102.1">L6</text>
<text x="196.5" y="102.6">R8</text>
</g>
<g font-size="1.7" fill="#0e0e0e">
<text x="153.5" y="36.1">TP1</text>
<text x="53.2" y="72.9">TP3</text>
<text x="261.5" y="83.1">TP2</text>
<text x="122.7" y="95.6" transform="rotate(-90 122.7 95.6)">X1</text>
<text x="165" y="108.5">TP4</text>
</g>
</svg>
